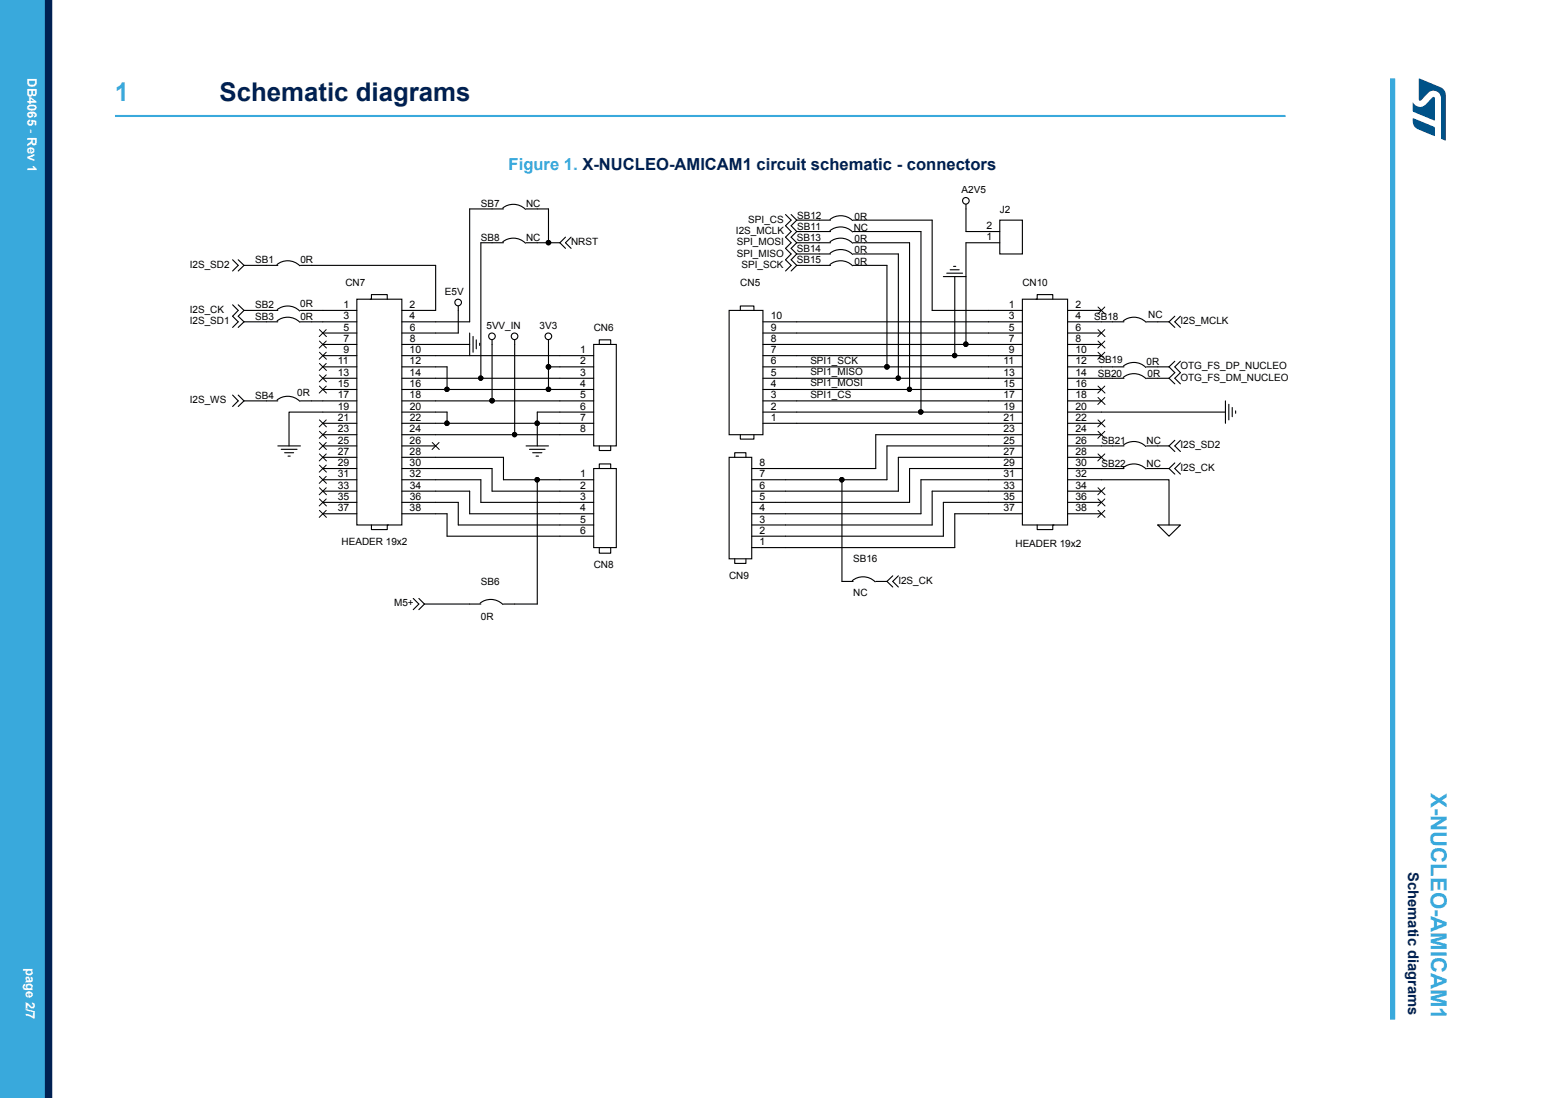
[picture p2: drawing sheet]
<svg xmlns="http://www.w3.org/2000/svg" width="297mm" height="210mm" viewBox="0 0 297 210" stroke-linecap="round" stroke-linejoin="round" font-family="sans-serif">
<path d="M22 22.2h224" fill="none" stroke="#39a9dc" stroke-width=".4"/>
<g fill="none" stroke="#000" stroke-width=".21">
<path d="M96.2 39.8a3.3 3.3 0 0 1 4.4 .2M96.3 40h-6.4v21.6h-13M100.7 40h4.3v6.4M184.9 39.1v5.2h6.4M44.5 58.3l1.1 1.1-1.1 1.1 1.1 1.1-1.1 1M44.5 49.7l1.1 1.1-1.1 1M45.6 58.3l1.1 1.1M45.6 49.7l1.1 1.1M46.7 59.4l-1.1 1.1 1.1 1.1M46.7 50.8l-1.1 1M46.7 50.8h6.5M46.7 59.4h6.5"/>
<path d="M53 50.6a3.3 3.3 0 0 1 4.4 .2M53.1 59.2a3.2 3.2 0 0 1 4.2 .3M57.5 50.8h25.9v8.6h-6.5M57.5 59.4h10.8M68.3 57.2h8.6v43.2h-8.6zM70.9 57.2h.2v-.9h3v.9M87.7 58.5v5.2h-10.8M96.2 46.3a3.3 3.3 0 0 1 4.4 .2M96.3 46.4h-4.3v25.9M107.1 46.4l1.1 1.1M107.1 46.4h-6.4M108.2 45.4l-1.1 1"/>
<path d="M109.3 45.4l-1.1 1 1.1 1.1M139.5 59.4h6.5v23.7h-6.5zM141.7 59.4v-.9h2.6v.9M150.3 41l1.1 1.1-1.1 1.1 1.1 1.1-1.1 1.1 1.1 1-1.1 1.1 1.1 1.1-1.1 1.1 1.1 1.1-1.1 1M151.4 41l1.1 1.1M152.5 50.8l-1.1 1M152.5 48.6l-1.1 1.1 1.1 1.1M152.5 46.4l-1.1 1.1 1.1 1.1M152.5 44.3l-1.1 1.1 1.1 1M152.5 42.1l-1.1 1.1 1.1 1.1M152.5 46.4h6.4M152.5 50.8h6.4"/>
<path d="M152.5 48.6h6.4M152.5 44.3h6.4M152.5 42.1h6.4M158.8 44.1a3.2 3.2 0 0 1 4.3 .3M158.8 50.6a3.2 3.2 0 0 1 4.3 .2M158.8 46.3a3.2 3.2 0 0 1 4.3 .2M158.8 42a3.3 3.3 0 0 1 4.3 .2M158.8 48.5a3.3 3.3 0 0 1 4.3 .1M163.3 44.3h12.9v34.5M163.3 50.8h6.4v19.4M163.3 46.4h10.8v28.1M163.3 42.1h15.1v17.3h17.2"/>
<path d="M163.3 48.6h8.6v23.7M180.5 52.9h4.4M181.2 52.2h3M181.8 51.6h1.8M182.5 50.9h.4M182.7 52.9v15.1h12.9M191.3 42.1h4.3v6.5h-4.3zM191.3 46.4h-6.4v19.5M195.6 57.2h8.7v43.2h-8.7zM198.3 57.2h.2v-.9h3v.9M204.3 59.4h6.5M44.5 75.6l1.1 1.1-1.1 1"/>
<path d="M45.6 75.6l1.1 1.1M46.7 76.7l-1.1 1M46.7 61.6l-1.1 1M46.7 61.6h6.5M46.7 76.7h6.5M53 61.4a3.3 3.3 0 0 1 4.4 .2M53 76.5a3.3 3.3 0 0 1 4.4 .2M57.5 61.6h10.8M57.5 76.7h10.8M61.8 63.7h6.5M61.8 65.9h6.5M61.8 68h6.5"/>
<path d="M61.8 70.2h6.5M61.8 72.3h6.5M61.8 74.5h6.5M68.3 78.8h-13v6.5M76.9 70.2h8.7v4.3M76.9 78.8h8.7v2.2M89.9 63.7v4.3M89.9 65.9h-13M90.5 64.3v3.1M91.1 65v1.7M91.8 65.6v.5M94.2 65v11.7"/>
<path d="M98.5 65v18.1M105 65v9.5M105 70.2h8.6M113.6 68h-36.7M113.6 72.3h-36.7M113.6 74.5h-36.7M113.6 76.7h-36.7M113.6 78.8h-10.8v6.5M113.6 65.9h4.3v19.4h-4.3zM114.7 65.9v-.9h2.2v.9M182.7 68h-36.7M195.6 61.6h-49.6"/>
<path d="M195.6 63.7h-49.6M195.6 65.9h-49.6M195.6 70.2h-49.6M195.6 72.3h-49.6M195.6 74.5h-49.6M195.6 76.7h-49.6M195.6 78.8h-49.6M204.3 61.6h10.8M204.3 63.7h6.5M204.3 65.9h6.5M204.3 68h6.5M204.3 70.2h10.8"/>
<path d="M204.3 72.3h10.8M204.3 74.5h6.5M204.3 76.7h6.5M214.9 61.4a3.3 3.3 0 0 1 4.4 .2M214.9 72.2a3.3 3.3 0 0 1 4.4 .2M215 70a3.2 3.2 0 0 1 4.3 .3M223.7 70.2l1.1 1.1-1.1 1M223.7 72.3l1.1 1.1M223.7 61.6l1.1 1M223.7 61.6h-4.3M223.7 70.2h-4.3M223.7 72.3h-4.3"/>
<path d="M224.8 69.1l-1.1 1.1M224.8 60.5l-1.1 1.1M225.9 69.1l-1.1 1.1 1.1 1.1-1.1 1 1.1 1.1M225.9 60.5l-1.1 1.1 1.1 1M234.5 76.7v4.3M234.5 78.8h-30.2M235.2 77.3v3M235.8 77.9v1.8M236.5 78.6v.4M53.2 85.3h4.3M53.8 85.9h3M54.5 86.6h1.7"/>
<path d="M55.1 87.2h.4M61.8 85.3h6.5M61.8 81h6.5M61.8 83.1h6.5M61.8 87.5h6.5M61.8 89.6h6.5M61.8 91.8h6.5M61.8 93.9h6.5M61.8 96.1h6.5M61.8 98.3h6.5M76.9 96.1h10.8v4.3h25.9M76.9 89.6h17.3v4.3h19.4"/>
<path d="M76.9 93.9h13v4.4h23.7M76.9 87.5h19.4v4.3h17.3M76.9 91.8h15.1v4.3h21.6M76.9 98.3h8.7v4.3h28M76.9 85.3h6.5M100.7 85.3h4.3M101.3 85.9h3M101.9 86.6h1.8M102.6 87.2h.4M102.8 91.8v23.7h-6.5M113.6 89.6h4.3v15.1h-4.3zM113.6 81h-36.7"/>
<path d="M113.6 83.1h-36.7M114.7 89.6v-.9h2.2v.9M114.7 85.3v.9h2.2v-.9M139.5 87.5h4.4v19.4h-4.4zM140.6 87.5v-.9h2.1v.9M141.7 83.1v.9h2.6v-.9M161.1 91.8v19.4h2.2M195.6 85.3h-25.9v6.5h-25.8M195.6 81h-49.6M195.6 83.1h-28v6.5h-23.7M195.6 87.5h-23.7v6.4h-28M195.6 89.6h-21.5v6.5h-30.2"/>
<path d="M195.6 91.8h-19.4v6.5h-32.3M195.6 93.9h-17.2v6.5h-34.5M195.6 96.1h-15.1v6.5h-36.6M195.6 98.3h-12.9v6.4h-38.8M204.3 91.8h19.4v8.6M204.3 85.3h10.8M204.3 81h6.5M204.3 83.1h6.5M204.3 87.5h6.5M204.3 89.6h10.8M204.3 93.9h6.5M204.3 96.1h6.5"/>
<path d="M204.3 98.3h6.5M214.9 89.5a3.3 3.3 0 0 1 4.4 .2M215 85.1a3.2 3.2 0 0 1 4.3 .3M223.7 85.3l1.1 1.1M223.7 89.6l1.1 1.1M223.7 85.3h-4.3M223.7 89.6h-4.3M224.8 84.2l-1.1 1.1M224.8 88.5l-1.1 1.1M225.9 84.2l-1.1 1.1 1.1 1.1M225.9 88.5l-1.1 1.1 1.1 1.1M71.1 100.4v.9h3v-.9h.2"/>
<path d="M79.1 114.5l1.1 1-1.1 1.1M80.2 114.5l1 1M81.2 115.5l-1 1.1M81.2 115.5h10.8M91.9 115.4a3.3 3.3 0 0 1 4.3 .2M114.7 104.7v1.1h2.2v-1.1M140.6 106.9v.9h2.1v-.9M163.1 111a3.3 3.3 0 0 1 4.4 .3M167.6 111.2h2.1M169.7 111.2l1.1 1.1M170.8 110.1l-1.1 1.1M171.9 110.1l-1.1 1.1 1.1 1.1"/>
<path d="M198.5 100.4v.9h3v-.9h.2M221.6 100.4h4.3l-2.2 2.2z"/>
<circle cx="184.8" cy="38.4" r=".63"/>
<circle cx="87.7" cy="57.9" r=".63"/>
<circle cx="105" cy="46.4" r=".42"/>
<circle cx="85.5" cy="74.5" r=".41"/>
<circle cx="92" cy="72.3" r=".41"/>
<circle cx="94.1" cy="64.3" r=".63"/>
<circle cx="94.2" cy="76.6" r=".43"/>
<circle cx="98.5" cy="64.3" r=".63"/>
<circle cx="104.9" cy="64.3" r=".63"/>
<circle cx="105" cy="70.2" r=".43"/>
<circle cx="105" cy="74.5" r=".42"/>
<circle cx="169.7" cy="70.2" r=".43"/>
<circle cx="171.9" cy="72.3" r=".41"/>
<circle cx="174" cy="74.5" r=".41"/>
<circle cx="176.2" cy="78.8" r=".42"/>
<circle cx="182.7" cy="68" r=".41"/>
<circle cx="184.8" cy="65.8" r=".42"/>
<circle cx="85.5" cy="81" r=".42"/>
<circle cx="98.5" cy="83.1" r=".41"/>
<circle cx="102.8" cy="81" r=".42"/>
<circle cx="102.8" cy="91.8" r=".42"/>
<circle cx="161.1" cy="91.8" r=".42"/>
</g>
<g fill="none" stroke="#000" stroke-width=".19">
<path d="M210.1 58.7l1.4 1.4M211.4 58.7l-1.3 1.4M61.1 63l1.4 1.4M61.1 65.2l1.4 1.4M61.1 67.4l1.4 1.3M61.1 69.5l1.4 1.4M61.1 71.7l1.4 1.3M61.1 73.8l1.4 1.4M62.4 63l-1.3 1.4M62.4 65.2l-1.3 1.4M62.4 67.4l-1.3 1.3M62.4 69.5l-1.3 1.4"/>
<path d="M62.4 71.7l-1.3 1.3M62.4 73.8l-1.3 1.4M210.1 63l1.4 1.4M210.1 65.2l1.4 1.4M210.1 67.4l1.4 1.3M210.1 73.8l1.4 1.4M210.1 76l1.4 1.4M211.4 63l-1.3 1.4M211.4 65.2l-1.3 1.4M211.4 67.4l-1.3 1.3M211.4 73.8l-1.3 1.4M211.4 76l-1.3 1.4"/>
<path d="M61.1 80.3l1.4 1.3M61.1 82.5l1.4 1.3M61.1 84.6l1.4 1.4M61.1 86.8l1.4 1.4M61.1 89l1.4 1.3M61.1 91.1l1.4 1.3M61.1 93.3l1.4 1.3M61.1 95.4l1.4 1.4M61.1 97.6l1.4 1.4M62.4 80.3l-1.3 1.3M62.4 82.5l-1.3 1.3M62.4 84.6l-1.3 1.4"/>
<path d="M62.4 86.8l-1.3 1.4M62.4 89l-1.3 1.3M62.4 91.1l-1.3 1.3M62.4 93.3l-1.3 1.3M62.4 95.4l-1.3 1.4M62.4 97.6l-1.3 1.4M82.7 84.6l1.4 1.4M84 84.6l-1.3 1.4M210.1 80.3l1.4 1.3M210.1 82.5l1.4 1.3M210.1 86.8l1.4 1.4M210.1 93.3l1.4 1.3"/>
<path d="M210.1 95.4l1.4 1.4M210.1 97.6l1.4 1.4M211.4 80.3l-1.3 1.3M211.4 82.5l-1.3 1.3M211.4 86.8l-1.3 1.4M211.4 93.3l-1.3 1.3M211.4 95.4l-1.3 1.4M211.4 97.6l-1.3 1.4"/>
</g>
<g fill="#000">
<circle cx="105" cy="46.4" r=".42"/>
<circle cx="85.5" cy="74.5" r=".41"/>
<circle cx="92" cy="72.3" r=".41"/>
<circle cx="94.2" cy="76.6" r=".43"/>
<circle cx="105" cy="70.2" r=".43"/>
<circle cx="105" cy="74.5" r=".42"/>
<circle cx="169.7" cy="70.2" r=".43"/>
<circle cx="171.9" cy="72.3" r=".41"/>
<circle cx="174" cy="74.5" r=".41"/>
<circle cx="176.2" cy="78.8" r=".42"/>
<circle cx="182.7" cy="68" r=".41"/>
<circle cx="184.8" cy="65.8" r=".42"/>
<circle cx="85.5" cy="81" r=".42"/>
<circle cx="98.5" cy="83.1" r=".41"/>
<circle cx="102.8" cy="81" r=".42"/>
<circle cx="102.8" cy="91.8" r=".42"/>
<circle cx="161.1" cy="91.8" r=".42"/>
</g>
<path d="M266.5 15v180" fill="none" stroke="#39a9dc" stroke-width="1"/>
<g fill="#39a9dc">
<path d="M0 0h8.6v210h-8.6z" fill-rule="evenodd"/>
<path d="M0 0h7.5v210h-7.5z" fill-rule="evenodd"/>
</g>
<path d="M9.3 0v210" fill="none" stroke="#002052" stroke-width="1.4"/>
<g fill="#005288">
<path d="M271.5 15l4.2 1.7a1.59 1.59 0 0 1 1 1.5l-.1 8.7-.8-.4v-7.6a1.45 1.45 0 0 0-.9-1.4 1.45 1.45 0 0 0-1.6 .2l-1.3 1.5h-.4z"/>
<path d="M270.4 22.6l4 1.7 .2 .2v1.4l-.1 .1-3.2-1.3a1.6 1.6 0 0 1-.9-1.5z"/>
<path d="M270.4 19.6a1.54 1.54 0 0 0 2.4 .4l1.3-1.4 .2-.1 .2 .1 .1 4.4-4.2-1.7z"/>
</g>
<text font-size="4.9" fill="#39a9dc" x="22" y="19.4">1</text>
<text font-size="4.9" fill="#002052" x="42" y="19.4">Schematic diagrams</text>
<text font-size="4.2" fill="#39a9dc" x="273.8" y="151.7" transform="rotate(90 273.8 151.7)">X-NUCLEO-AMICAM1</text>
<text font-size="3.2" fill="#39a9dc" x="97.3" y="32.6">Figure 1. X-NUCLEO-AMICAM1 circuit schematic - connectors</text>
<text font-size="2.8" fill="#002052" x="269.5" y="166.8" transform="rotate(90 269.5 166.8)">Schematic diagrams</text>
<g font-size="2.5" fill="#fff">
<text x="5.3" y="15" transform="rotate(90 5.3 15)">DB4065 - Rev 1</text>
<text x="5" y="185.1" transform="rotate(90 5 185.1)">page 2/7</text>
</g>
<g font-size="2">
<text x="188.8" y="43.8">2</text>
<text x="188.8" y="46">1</text>
<text x="65.7" y="58.9">1</text>
<text x="78.4" y="58.9">2</text>
<text x="193.1" y="58.9">1</text>
<text x="205.8" y="58.9">2</text>
<text x="65.7" y="61.1">3</text>
<text x="65.7" y="65.4">7</text>
<text x="65.7" y="63.2">5</text>
<text x="78.4" y="61.1">4</text>
<text x="78.4" y="65.4">8</text>
<text x="78.4" y="63.2">6</text>
<text x="147.5" y="61.1">10</text>
<text x="147.5" y="65.4">8</text>
<text x="147.5" y="63.2">9</text>
<text x="193.1" y="65.4">7</text>
<text x="193.1" y="61.1">3</text>
<text x="193.1" y="63.2">5</text>
<text x="205.8" y="63.2">6</text>
<text x="205.8" y="65.4">8</text>
<text x="205.8" y="61.1">4</text>
<text x="64.7" y="69.7">11</text>
<text x="64.7" y="71.9">13</text>
<text x="65.7" y="67.6">9</text>
<text x="78.4" y="67.6">10</text>
<text x="78.4" y="69.7">12</text>
<text x="78.4" y="71.9">14</text>
<text x="111" y="67.6">1</text>
<text x="111" y="71.9">3</text>
<text x="111" y="69.7">2</text>
<text x="147.5" y="69.7">6</text>
<text x="147.5" y="67.6">7</text>
<text x="147.5" y="71.9">5</text>
<text x="192" y="69.7">11</text>
<text x="192" y="71.9">13</text>
<text x="193.1" y="67.6">9</text>
<text x="205.8" y="69.7">12</text>
<text x="205.8" y="71.9">14</text>
<text x="205.8" y="67.6">10</text>
<text x="64.7" y="76.2">17</text>
<text x="64.7" y="74">15</text>
<text x="78.4" y="74">16</text>
<text x="78.4" y="76.2">18</text>
<text x="111" y="76.2">5</text>
<text x="111" y="74">4</text>
<text x="147.5" y="74">4</text>
<text x="147.5" y="76.2">3</text>
<text x="192" y="76.2">17</text>
<text x="192" y="74">15</text>
<text x="205.8" y="76.2">18</text>
<text x="205.8" y="74">16</text>
<text x="64.7" y="82.7">23</text>
<text x="64.7" y="78.4">19</text>
<text x="64.7" y="80.5">21</text>
<text x="78.4" y="82.7">24</text>
<text x="78.4" y="78.4">20</text>
<text x="78.4" y="80.5">22</text>
<text x="111" y="80.5">7</text>
<text x="111" y="78.4">6</text>
<text x="111" y="82.7">8</text>
<text x="147.5" y="78.4">2</text>
<text x="147.5" y="80.5">1</text>
<text x="192" y="78.4">19</text>
<text x="192" y="82.7">23</text>
<text x="192" y="80.5">21</text>
<text x="205.8" y="82.7">24</text>
<text x="205.8" y="78.4">20</text>
<text x="205.8" y="80.5">22</text>
<text x="64.6" y="87">27</text>
<text x="64.7" y="89.2">29</text>
<text x="64.7" y="84.8">25</text>
<text x="78.4" y="87">28</text>
<text x="78.4" y="89.2">30</text>
<text x="78.4" y="84.8">26</text>
<text x="145.3" y="89.2">8</text>
<text x="192" y="84.8">25</text>
<text x="192" y="89.2">29</text>
<text x="192" y="87">27</text>
<text x="205.8" y="84.8">26</text>
<text x="205.8" y="87">28</text>
<text x="205.8" y="89.2">30</text>
<text x="64.6" y="95.6">35</text>
<text x="64.7" y="91.3">31</text>
<text x="64.7" y="93.5">33</text>
<text x="78.4" y="91.3">32</text>
<text x="78.4" y="93.5">34</text>
<text x="78.4" y="95.6">36</text>
<text x="111" y="91.3">1</text>
<text x="111.1" y="93.5">2</text>
<text x="111.1" y="95.6">3</text>
<text x="145.3" y="91.3">7</text>
<text x="145.3" y="93.5">6</text>
<text x="145.4" y="95.6">5</text>
<text x="192" y="95.6">35</text>
<text x="192" y="91.3">31</text>
<text x="192" y="93.5">33</text>
<text x="205.8" y="95.6">36</text>
<text x="205.8" y="91.3">32</text>
<text x="205.8" y="93.5">34</text>
<text x="64.7" y="97.8">37</text>
<text x="78.4" y="97.8">38</text>
<text x="111" y="97.8">4</text>
<text x="111" y="99.9">5</text>
<text x="145.3" y="99.9">3</text>
<text x="145.3" y="97.8">4</text>
<text x="192" y="97.8">37</text>
<text x="205.8" y="97.8">38</text>
<text x="111" y="102.1">6</text>
<text x="145.3" y="104.3">1</text>
<text x="145.3" y="102.1">2</text>
</g>
<g font-size="1.9">
<text x="92" y="39.5">SB7</text>
<text x="100.7" y="39.5">NC</text>
<text x="152.5" y="41.8">SB12</text>
<text x="184" y="37">A2V5</text>
<text x="191.3" y="40.6">J2</text>
<text x="92" y="46">SB8</text>
<text x="100.7" y="46">NC</text>
<text x="109.3" y="46.9">NRST</text>
<text x="140.8" y="44.7">I2S_MCLK</text>
<text x="141" y="46.9">SPI_MOSI</text>
<text x="143.2" y="42.6">SPI_CS</text>
<text x="152.5" y="46">SB13</text>
<text x="152.6" y="44">SB11</text>
<text x="163.4" y="44.2">NC</text>
<text x="163.5" y="42">0R</text>
<text x="163.5" y="46.2">0R</text>
<text x="36.3" y="51.2">I2S_SD2</text>
<text x="48.8" y="50.3">SB1</text>
<text x="57.5" y="50.3">0R</text>
<text x="141" y="49.1">SPI_MISO</text>
<text x="141.9" y="51.2">SPI_SCK</text>
<text x="152.5" y="48.2">SB14</text>
<text x="152.5" y="50.3">SB15</text>
<text x="163.5" y="48.5">0R</text>
<text x="163.5" y="50.6">0R</text>
<text x="36.3" y="59.9">I2S_CK</text>
<text x="48.8" y="59">SB2</text>
<text x="57.4" y="58.7">0R</text>
<text x="66.1" y="54.7">CN7</text>
<text x="85.1" y="56.4">E5V</text>
<text x="141.7" y="54.7">CN5</text>
<text x="195.6" y="54.7">CN10</text>
<text x="36.3" y="62">I2S_SD1</text>
<text x="48.8" y="61.1">SB3</text>
<text x="57.5" y="61.1">0R</text>
<text x="93.1" y="62.9">5VV_IN</text>
<text x="103.2" y="62.9">3V3</text>
<text x="113.6" y="63.3">CN6</text>
<text x="209.4" y="61.1">SB18</text>
<text x="219.7" y="60.7">NC</text>
<text x="225.9" y="62">I2S_MCLK</text>
<text x="155.1" y="71.7">SPI1_MISO</text>
<text x="155.1" y="69.6">SPI1_SCK</text>
<text x="210.2" y="69.4">SB19</text>
<text x="219.4" y="69.8">0R</text>
<text x="225.9" y="70.7">OTG_FS_DP_NUCLEO</text>
<text x="36.3" y="77.1">I2S_WS</text>
<text x="48.8" y="76.3">SB4</text>
<text x="56.9" y="75.7">0R</text>
<text x="155.1" y="73.9">SPI1_MOSI</text>
<text x="155.1" y="76.1">SPI1_CS</text>
<text x="210.1" y="72.1">SB20</text>
<text x="219.6" y="72.1">0R</text>
<text x="225.9" y="72.8">OTG_FS_DM_NUCLEO</text>
<text x="210.8" y="89.2">SB22</text>
<text x="210.8" y="84.9">SB21</text>
<text x="219.4" y="89.2">NC</text>
<text x="219.4" y="84.9">NC</text>
<text x="225.9" y="85.7">I2S_SD2</text>
<text x="225.9" y="90.1">I2S_CK</text>
<text x="65.4" y="104.3">HEADER 19x2</text>
<text x="163.3" y="107.6">SB16</text>
<text x="194.3" y="104.7">HEADER 19x2</text>
<text x="92" y="111.9">SB6</text>
<text x="113.6" y="108.6">CN8</text>
<text x="139.5" y="110.8">CN9</text>
<text x="171.9" y="111.7">I2S_CK</text>
<text x="75.4" y="116">M5+</text>
<text x="92" y="118.6">0R</text>
<text x="163.3" y="114">NC</text>
</g>
</svg>
